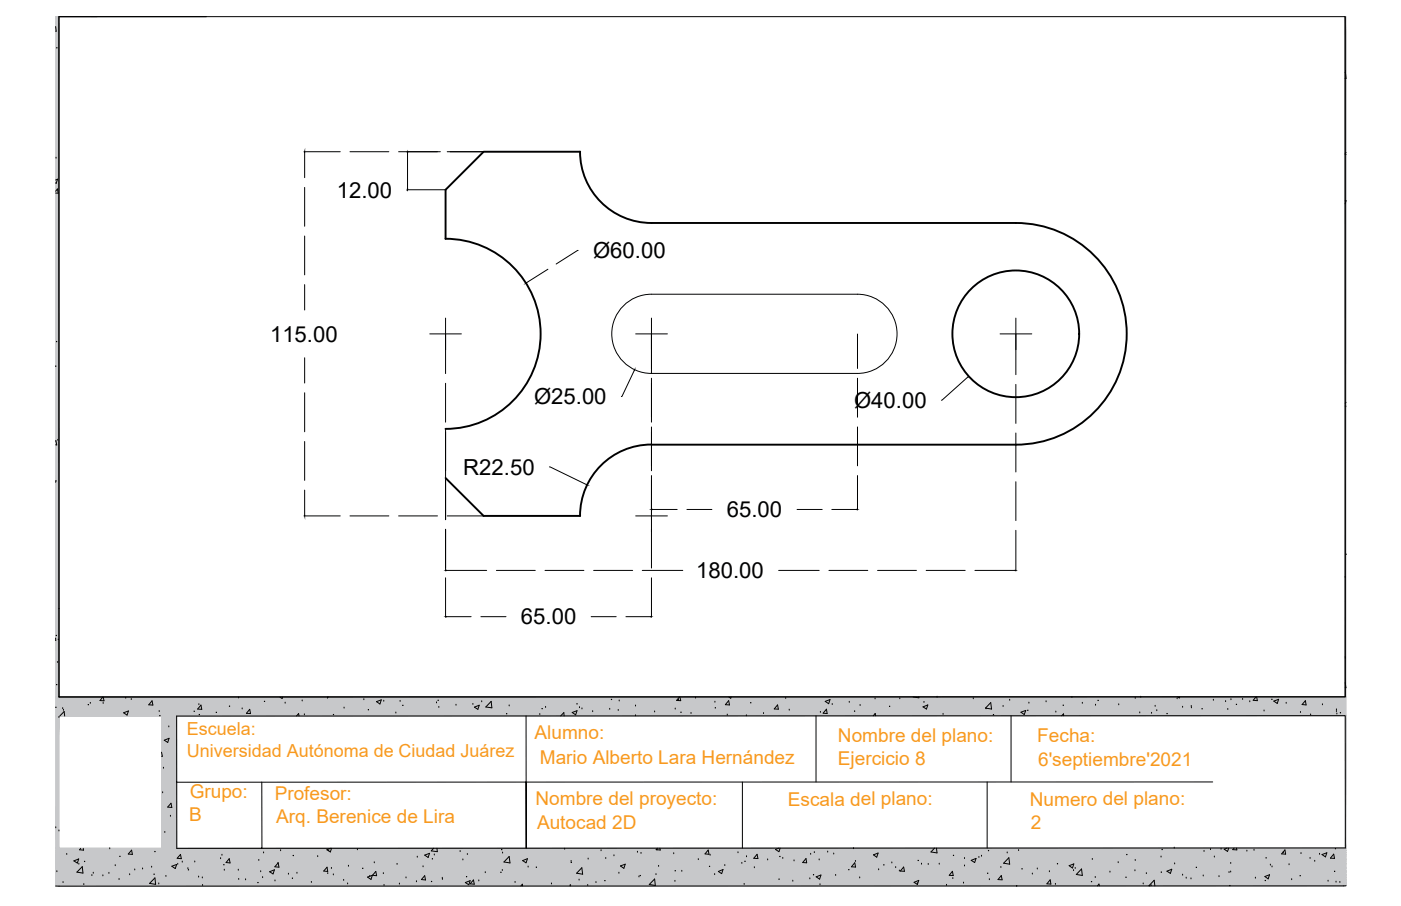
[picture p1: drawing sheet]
<svg xmlns="http://www.w3.org/2000/svg" width="432mm" height="279mm" viewBox="0 0 432 279" stroke-linecap="round" stroke-linejoin="round" font-family="sans-serif">
<!-- layer: Layer1 -->
<g fill="none" stroke="#000" stroke-width=".59">
<path d="M178.8 46.8a22 22 0 0 0 22 22h112.3a34.2 34.2 0 0 1 34.2 34.1 34.2 34.2 0 0 1-34.2 34.2h-112.3M178.8 46.8h-29.7l-11.8 11.7v15.1a29.3 29.3 0 0 1 29.3 29.3 29.3 29.3 0 0 1-29.3 29.4M200.8 137.1a22 22 0 0 0-22 22M137.3 147.4l11.8 11.7h29.7"/>
<circle cx="313.1" cy="102.9" r="19.5"/>
</g>
<!-- layer: 0 -->
<g fill="none" stroke="#000" stroke-width=".31">
<path d="M17.1 8.2l.2 1.4h-.2M63.6 5.1h-45.4v209.9l396.4-.1v-209.8M414.6 22.3l.3 1.8M414.6 24.2h.3M414.7 22h.1M17.1 59l.6-.7 .2 1.3-.8-.1M17.1 55.5l.6-.2-.4 1.2-.2-.1M17.3 48.8h.1M414.6 47.6h.3M414.9 47l-.3 .3M414.9 61.8l-.3 .1M414.9 61.9l-.3 1"/>
<path d="M17.1 136l.4 1.2h-.4M17.8 135.8h.1M137.3 132.3v15.1M414.6 125.2l.3 .1M414.9 124.1l-.3 .3M17.1 148.3v.4M17.1 196.8l.1 .7M17.1 197.5h.1M18.2 187.7h.1M19.6 219h.1M31.7 215l-.9 1 1.2 .1-.2-1.1M31.8 216.9h.1"/>
<path d="M38.1 219.8l1.5-.5-.4 1.2zM46.9 216.1l.2 1.3h-1.3zM49.1 219.4h.1M61.3 217.3h.1M61.9 217.4l.3 1.4-1.3-.1zM73.5 215.2h.1M74.6 218.6h.1M77 218.8l.2 1.3-1.3-.1zM86.3 215l.7 .4 .1-.4M87.9 216.8h.1M93.1 216.2h.1M100.9 215.3h.1"/>
<path d="M101.1 215.1h.1M106 218.4h.1M112.1 215.8h.1M116 216.4l1.5-.6-.4 1.3zM118.3 216.3h.1M122 219.9h.1M123.3 216.3h.1M134.5 216.8h.1M135.3 218.2h.1M140.5 217.5h.1M145.8 217.2h.1M146.2 218.1l1.5-.6-.4 1.3z"/>
<path d="M148.5 216.4h.1M151.4 216.3l.2 2-1.9-.3zM156.9 217.7h.1M168.1 218.2h.1M176.4 219.7l1.4-.5-.4 1.2zM178.6 218.2h.1M179.4 218.6h.1M182.7 219.5h.1M187.9 218.8h.1M190.5 219.1h.1M190.8 216.2h.1M195.9 217.7h.1"/>
<path d="M201.8 219.6h.1M208.1 218.7h.1M209.1 216h.1M209.4 214.9l-.9 1.1 1.3 .1-.2-1.2M214.4 215.3h.1M220.3 216.5h.1M224.6 216.1l.2 1.3-1.2-.1zM224.6 214.9l.6 .4 .1-.4M239.6 217.4l.3 1.3-1.3-.1zM243.2 219h.1M252.9 219.7h.1M254.3 216.3l1.5-.6-.4 1.3z"/>
<path d="M254.7 218.7l.2 1.4-1.2-.2zM256.5 217.3h.1M261.7 216.6h.1M265.1 217.6h.1M269.7 215.5h.1M277.3 215.5h.1M283.2 214.9v.3l-1.8-.3M284.5 218l1.5-.6-.5 1.3zM288.8 215h.1M300 215.5h.1M303.9 218.6h.1M305.4 216.7l.2 2-1.9-.3z"/>
<path d="M309.2 217.9h.1M311.2 216h.1M314.7 219.6l1.4-.5-.4 1.3zM317.1 216.8h.1M322.4 216.4h.1M325.4 219.6h.1M330.4 215.1h.1M333.6 216.9h.1M337.7 217.5h.1M344.8 217.4h.1M349.9 215.4h.1M351.3 219.9h.1"/>
<path d="M351.6 215h.1M354.9 220h.1M356 217.8h.1M356.5 219.2h.1M362.8 215.5h.1M363 214.9l.5 .3 .1-.3M364.5 218.1h.1M367.2 217.9h.1M367.2 218.3h.1M374 216h.1M377.7 216.4h.1M378.4 218.8h.1"/>
<path d="M379.4 215.8h.1M383 215.7h.1M385.2 216.4h.1M387.1 214.9l-.9 1.1 1.3 .1-.2-1.2M389.6 219.3h.1M392.6 216.2l1.5-.5-.4 1.2zM396.4 216.9h.1M400.8 219.7h.1M402.3 216.1l.2 1.3-1.2-.1zM407.6 217.4h.1M411.9 218.9h.1M411.9 219.4h.1"/>
<path d="M414.6 202.5v.4M414.6 210.5l.2 1.6h-.2M18.2 221v.1M18.4 220.8l1.4-1.4 .1 1.4M49.8 232l.2 1.2h-.2M50.4 236.9h.1M50.6 228.3l1.5-.6-.4 1.3zM52 224.2h.1M54.4 220.8l360.2-.1 .1 40.8-360.2 .1zM91.4 220.8l.6-.7 .2 .7M93.8 220.4h.1M162.1 220.8l.1 40.8-.1-20.4h-107.7"/>
<path d="M166.4 220.4h.1M172.8 220.8l1-1 .1 1M195.9 220.7h.1M213 220h.1M224.2 220.5h.1M230 220.7h.1M235.3 220.1h.1M251.5 220.7v20.4M269.2 220.7l.5-.7 .2 .7M290.7 220.3h.1M311.6 220.7v20.4M327.2 220.7l.6-.6v.6"/>
<path d="M403.9 220.5h.1M412 220.2h.1M17.2 255.3h.1M18.2 256.3h.1M50.1 244.5h.1M50.8 256.7h.1M52.5 251.7h.1M52.7 247.7l.3 1.3-1.3-.1zM54.4 241.2h.1M80.7 241.2v20.4M228.8 241.2v20.3M304.2 241.1v20.4"/>
<path d="M373.8 241.1l-211.7 .1M17.5 268.8h.1M19.4 272.2h.1M20.6 263.5h.1M22.8 265.5l1.5-.6-.5 1.3zM24.3 266.5h.1M24.9 261.6l-.4 .5 1.2 .1v-.6M25.4 267.3l.2 2-1.9-.3zM28.3 270h.1M28.7 269.3h.1M31.7 270.1h.1M33.6 269.3h.1"/>
<path d="M33.8 261.8h.1M35.5 267h.1M40 269.8h.1M40.6 262.2l.2 1.3-1.3-.1zM41.5 268.3h.1M43.9 268h.1M46.7 267.4h.1M47.8 270.7l.2 2-1.9-.3zM48.9 272.6h.1M51.1 270.3h.1M53 267.1l1.4-.5-.4 1.3zM54.8 266.5h.1"/>
<path d="M55.6 263.5l.3 1.3-1.3-.1zM56.2 265.9h.1M57.9 267.9h.1M60 265.8h.1M61.2 270.5h.1M62.4 270.7h.1M62.4 273.1h.1M68 264.8h.1M68.4 263.8h.1M69.1 268.4h.1M70.7 264.8l.2 1.3-1.2-.1zM73.4 268.4h.1"/>
<path d="M73.6 271.2h.1M75.7 271.3h.1M80.3 268.8h.1M80.6 261.7h.1M80.9 270.7h.1M81.2 263h.1M83.1 268.8l1.5-.6-.4 1.3zM84.8 271.7h.1M85.7 266.3h.1M85.7 266.1l.3 1.3-1.3-.1zM86.5 262.4h.1M88.9 269.6h.1"/>
<path d="M91.5 269.3h.1M96 272.1h.1M97.9 264.2h.1M100.8 267.4l.2 1.3-1.2-.1zM101.9 261.6l-1.1 .5 1 .6 .4-1.1M102.2 267.8h.1M102.7 269.8h.1M105.9 271.5h.1M107.1 272.6h.1M107.4 267.1h.1M110.2 262.1h.1M113.3 270.5l1.5-.6-.5 1.3z"/>
<path d="M114 270.3h.1M115.4 266.1h.1M115.8 268.7l.3 1.4-1.3-.2zM118.2 269.4h.1M118.4 273.1h.1M123.1 272.6h.1M125.1 270.7h.1M128.4 271.9h.1M128.6 264.3h.1M130.4 267.3h.1M130.9 270.1l.2 1.3-1.2-.2zM130.9 263.7l1.5-.5-.4 1.2z"/>
<path d="M133.6 261.6l-.7 .8 1.9 .3-.1-1.1M133.9 263.7h.1M136.3 270.9h.1M136.4 271.2h.1M141.8 262.6h.1M142.7 265.2h.1M143.4 272.2l1.5-.6-.4 1.3zM145.9 271.4l.3 1.3-1.3-.1zM147.6 271.7h.1M149.6 269.1h.1M154.8 268.4h.1M154.9 263.1h.1"/>
<path d="M156.9 264.1l.3 2-1.9-.3zM158.8 272.1h.1M160.5 273.2l.5-.5 .1 .5M161.1 265.4l1.5-.6-.5 1.3zM162.8 267.4h.1M170 272.6h.1M174 261.9h.1M175.7 273.2h.1M176 265.7h.1M178.5 271.4h.1M179.3 267.6l.3 2-1.9-.3zM181.1 273.1h.1"/>
<path d="M181.3 264.9h.1M183.7 272.2h.1M185.3 262.4h.1M189.2 263.9h.1M190.8 269.3h.1M191.2 267.1l1.5-.6-.4 1.3zM196.5 262.8h.1M196.9 270.4h.1M201.8 271.1l.2 2-1.9-.3zM202.2 269.7h.1M202.5 262.1h.1M202.6 261.6l-.4 .4 1.3 .1-.1-.5"/>
<path d="M203 267.2h.1M207.6 263.3h.1M208 271.8h.1M210.1 268.7h.1M215.2 265.1h.1M218.3 262.1l.2 1.4-1.2-.2zM218.9 263.8h.1M220.3 269.7h.1M221.4 268.7l1.4-.5-.4 1.2zM223.4 266.9h.1M227.5 263h.1M228.6 266.2h.1"/>
<path d="M230.1 264.2h.1M232.5 267.6h.1M233.3 263.5l.3 1.3-1.3-.1zM236.6 265.2h.1M240.1 261.5l-1.1 .5 1.1 .7 .4-1.2M241.3 264.7h.1M244.3 271.8h.1M244.7 265.5h.1M248.4 264.8l.2 1.3-1.2-.1zM249.6 271h.1M249.9 263.5h.1M251.5 270.4l1.5-.6-.4 1.3z"/>
<path d="M252.5 265.2h.1M252.7 272.9h.1M255.1 262.8h.1M257 263.4h.1M257.6 270h.1M263.1 261.7h.1M263.4 266.1l.3 1.3-1.3-.1zM263.7 265.7h.1M265 270.7h.1M269.2 263.6l1.4-.5-.4 1.2zM270.8 268.2h.1M274.9 266.1h.1"/>
<path d="M276.1 267.6h.1M277.2 268.6h.1M278.5 267.4l.3 1.3-1.3-.1zM281.7 272.1l1.5-.6-.5 1.3zM284 266.5h.1M286.1 266.6h.1M288 261.5l-1.1 1.2 1.9 .3-.2-1.5M289.5 266.5h.1M291.7 273h.1M293.5 268.7l.3 1.3-1.2-.1zM297 272.3h.1M297.3 267.1h.1"/>
<path d="M297.3 264.8h.1M299.3 265.3l1.5-.6-.4 1.3zM301.7 264.4h.1M302.5 264h.1M304.9 271.3h.1M308.5 267.5h.1M308.6 270l.3 1.3-1.3-.1zM310.4 263h.1M310.9 264.5l.3 2-1.9-.3zM313.9 262.3h.1M318.2 269.6h.1M319.7 268h.1"/>
<path d="M323.4 268.8h.1M323.7 271.3l.2 1.3h-1.2zM325.3 272.7h.1M329.5 267l1.5-.6-.5 1.3zM330.9 268.5h.1M331.4 267.8h.1M333.3 268l.3 2-1.9-.3zM337.6 270.6h.1M338.2 273.2l.5-.6 .1 .6M342.1 269h.1M344.6 266h.1M349.8 268.5h.1"/>
<path d="M349.9 265.4h.1M352.3 272.6h.1M353.3 269.4h.1M354.5 273.2l-.4-.1 1.6-1.6 .2 1.7M354.8 273.1h.1M357.8 264.3h.1M359.7 268.7l1.4-.6-.4 1.2zM361.9 261.5h.1M362 266.4h.1M364.5 269.9h.1M365.6 270.8h.1M367.1 271h.1"/>
<path d="M370.8 270.1h.1M371.1 262.6h.1M373.1 262h.1M374.3 264.3h.1M375.7 270.4h.1M376.3 261.9h.1M378.2 261.5l-.9 .4 1 .7 .4-1.1M378.8 269.1h.1M379.3 268.9h.1M380.4 261.5l-.5 .5 1.3 .1-.1-.6M384.3 262.5h.1M386.5 262.2h.1"/>
<path d="M386.9 270.8h.1M389.8 270.3l1.5-.5-.4 1.2zM391.5 266.8h.1M392 267.3h.1M395.5 263h.1M396 262.1l.2 1.3-1.2-.1zM397.3 266.7h.1M398.1 271.3h.1M403.8 264.7h.1M405.2 265.6h.1M406.7 263.5h.1M407.5 263.5l1.4-.5-.4 1.3z"/>
<path d="M409.3 271.8h.1M411.1 263.4l.2 1.3-1.3-.1zM411.8 272h.1M413 272.1h.1M414.9 273.1l-397.8 .1"/>
</g>
<!-- layer: Layer2 -->
<path d="M192.1 94.3a12.2 12.2 0 0 1 8.7-3.6h63.5a12.2 12.2 0 0 1 12.2 12.2 12.2 12.2 0 0 1-12.2 12.3h-63.5a12.2 12.2 0 0 1-11.3-7.6 12.2 12.2 0 0 1 2.6-13.3z" fill="none" stroke="#000" stroke-width=".31"/>
<!-- layer: Layer3 -->
<g fill="none" stroke="#000" stroke-width=".31">
<path d="M18.2 5.1h396.4v209.8h-396.4zM93.7 46.8h11.2M93.9 47v7.8M93.9 57.8v12M107.9 46.8h11.9M122.9 46.8h12.8M125.4 58.5h11.9M125.6 58.5l-.2 .2M125.6 47v11.3M137.8 46.8h11.2M93.9 72.8v12M178.2 77.2l-6.8 4.2"/>
<path d="M93.9 87.8v7.8M137.3 98.1v17.1M168.9 83l-6.7 4.2M200.8 98.1v17.1M313.1 98.1v17.4M93.9 110.3v7.8M132.5 103h9.7M137.3 118.2v12M195.5 114.1l-4 8.2M195.9 103h9.8M200.8 116.6v13.6M264.3 103v10.6"/>
<path d="M264.3 116.6v12.1M298.5 116.1l-8.3 7.3M308.2 103h9.8M313.1 118.5v12.1M93.9 121.1v12.1M93.9 136.2v11.9M137.3 133.2v12M200.8 131.7v13.5M264.3 131.7v12M313.1 133.5v12.1M93.7 159.1h11.2M93.9 151.1v7.8"/>
<path d="M107.9 159.1h11.9M122.9 159.1h11.9M137.3 147.5v12.8M137.8 159.1h11.2M169.3 144l11.5 5.5M195.9 159.1h9.8M200.8 146.7v28.5M201 157.1h7.7M211.7 157.1h7.7M245.7 157.1h7.7M256.4 157.1h7.7M264.3 146.7v10.6"/>
<path d="M313.1 148.6v11.9M137.3 163.2v12.9M137.3 178.2v12.1M137.5 175.9h12.5M153 175.9h12M168 175.9h12M183 175.9h12M198 175.9h12.4M200.8 178.2v12.1M240 175.9h12.5M255.5 175.9h12M270.5 175.9h11.9"/>
<path d="M285.5 175.9h12M300.5 175.9h12.4M313.1 163.5v12.6M137.5 190.2h7.7M148.2 190.2h7.8M182.2 190.2h7.7M192.9 190.2h7.7"/>
</g>
<g fill="#000" stroke="#000" stroke-width=".31">
<path d="M93.9 46.8v.2zM125.6 46.8v.2zM125.6 58.3v.2zM162.1 87.3l.2-.1zM195.6 114l-.1 .2zM298.6 116l-.1 .2zM93.9 158.9v.2zM180.8 149.5h.2zM200.8 157.1h.2zM264.1 157.1h.2zM137.3 175.9h.2zM312.9 175.9h.2z"/>
<path d="M137.3 190.2h.2zM200.6 190.1l.2 .1z"/>
</g>
<!-- layer: 0 -->
<g fill="#c7c8ca" stroke="#c7c8ca" stroke-width=".31">
<path d="M414.6 5.1h.3z"/>
<path d="M17.1 5.7l1.1 .1z"/>
<path d="M17.1 7.1l1.1 .1z"/>
<path d="M414.6 5.1h.3v5.8z"/>
<path d="M414.6 214.9h.3z"/>
<path d="M17.1 195.8l1.1 19.2h-1.1z"/>
<path d="M414.6 220.7h.3z"/>
<path d="M17.1 220.7l37.3 .1z"/>
<path d="M414.6 220.8h.3v.9z"/>
<path d="M414.7 260.9h.2z"/>
<path d="M414.7 261.5h.2z"/>
<path d="M17.1 257.8l1.1 3.8h-1.1z"/>
<path d="M17.1 263.7l397.8 .5h-397.8z"/>
<path d="M17.1 265l397.8 .5h-397.8z"/>
<path d="M17.1 266.2l397.8 .5h-397.8z"/>
<path d="M17.1 266.7l397.8 .7h-397.8z"/>
<path d="M17.1 267.4l397.8 .4h-397.8z"/>
<path d="M17.1 268.9l397.8 .7h-397.8z"/>
<path d="M17.1 270.5l397.8 .2h-397.8z"/>
<path d="M17.1 270.7l397.8 .6h-397.8z"/>
<path d="M17.1 271.3l397.8 .2h-397.8z"/>
<path d="M17.1 271.5l397.8 .5h-397.8z"/>
<path d="M17.1 272l397.8 .1h-397.8z"/>
<path d="M17.1 272.1l397.8 .4h-397.8z"/>
<path d="M17.1 272.5l397.8 .1h-397.8z"/>
<path d="M17.1 272.6l397.8 .3h-397.8z"/>
<path d="M17.1 272.9l397.8 .1z"/>
<path d="M17.1 273l397.8 .1z"/>
<path d="M17.1 5.1h12.8zM27.9 5.1h35.7z"/>
<path d="M17.1 5.1h12.8zM17.1 5.1h12.8z"/>
<path d="M17.1 5.7l1.1 .1v-.7zM17.1 5.1h1.1l-1.1 .6z"/>
<path d="M18.2 5.8l-1.1 1.3 1.1 .1zM17.1 5.8h1.1l-1.1 1.3z"/>
<path d="M414.9 10.9l-.3 204h.3zM414.6 5.1l.3 5.8-.3 204z"/>
<path d="M18.2 215l396.7-.1zM18.2 215l396.7-.1z"/>
<path d="M18.2 7.2l-1.1 188.6 1.1 19.2zM17.1 7.2h1.1l-1.1 188.6z"/>
<path d="M17.1 220.7l397.8-.1zM17.1 215.2l397.8 5.4-397.8 .1z"/>
<path d="M17.1 215.2l397.8 5.4v-5.6zM17.1 215h397.8l-397.8 .2z"/>
<path d="M414.6 220.8l.3-.1zM414.6 220.7h.3z"/>
<path d="M17.1 220.7h397.5zM17.1 220.7h397.5z"/>
<path d="M17.1 220.8h37.3zM17.1 220.8h37.3z"/>
<path d="M414.9 221.7l-.2 39.2h.2zM414.6 220.8l.3 .9-.2 39.2z"/>
<path d="M414.9 260.9l-.2 .6h.2zM414.7 260.9h.2l-.2 .6z"/>
<path d="M54.5 261.6l360.4-.1zM54.5 261.6l360.4-.1z"/>
<path d="M49.8 220.8l4.7 40.8-.1-40.8zM49.8 220.8l4.7 40.8h-4.7z"/>
<path d="M49.8 261.6h365.1zM49.8 261.6h365.1z"/>
<path d="M18.2 220.8l-1.1 37 1.1 3.8zM17.1 220.8h1.1l-1.1 37z"/>
<path d="M17.1 261.6h397.8zM17.1 261.6h397.8z"/>
<path d="M17.1 262.3h397.8zM17.1 261.6l397.8 .7h-397.8z"/>
<path d="M17.1 261.6l397.8 .7v-.7zM17.1 261.6h397.8z"/>
<path d="M17.1 262.9h397.8zM17.1 262.3l397.8 .6h-397.8z"/>
<path d="M17.1 262.3l397.8 .6v-.6zM17.1 262.3h397.8z"/>
<path d="M17.1 263.7l397.8-.1zM17.1 262.9l397.8 .7-397.8 .1z"/>
<path d="M17.1 262.9l397.8 .7v-.7zM17.1 262.9h397.8z"/>
<path d="M17.1 263.7l397.8 .5v-.5zM17.1 263.7h397.8z"/>
<path d="M17.1 265l397.8-.1zM17.1 264.3l397.8 .6-397.8 .1z"/>
<path d="M17.1 264.3l397.8 .6v-.7zM17.1 264.2h397.8z"/>
<path d="M17.1 265l397.8 .5v-.5zM17.1 265h397.8z"/>
<path d="M17.1 266.2h397.8zM17.1 265.5l397.8 .7h-397.8z"/>
<path d="M17.1 265.5l397.8 .7v-.7zM17.1 265.5h397.8z"/>
<path d="M17.1 266.2l397.8 .5v-.5zM17.1 266.2h397.8z"/>
<path d="M17.1 266.7l397.8 .7v-.7zM17.1 266.7h397.8z"/>
<path d="M17.1 267.4l397.8 .4v-.4zM17.1 267.4h397.8z"/>
<path d="M17.1 268.6l397.8-.1zM17.1 267.9l397.8 .6-397.8 .1z"/>
<path d="M17.1 267.9l397.8 .6v-.7zM17.1 267.8h397.8z"/>
<path d="M17.1 268.9h397.8zM17.1 268.6l397.8 .3h-397.8z"/>
<path d="M17.1 268.6l397.8 .3v-.3zM17.1 268.6h397.8z"/>
<path d="M17.1 268.9l397.8 .7v-.7zM17.1 268.9h397.8z"/>
<path d="M17.1 269.9l397.8-.1zM17.1 269.6l397.8 .2-397.8 .1z"/>
<path d="M17.1 269.6l397.8 .2v-.2zM17.1 269.6h397.8z"/>
<path d="M17.1 270.5h397.8zM17.1 269.9l397.8 .6h-397.8z"/>
<path d="M17.1 269.9l397.8 .6v-.6zM17.1 269.9h397.8z"/>
<path d="M17.1 270.5l397.8 .2v-.2zM17.1 270.5h397.8z"/>
<path d="M17.1 270.7l397.8 .6v-.6zM17.1 270.7h397.8z"/>
<path d="M17.1 271.3l397.8 .2v-.2zM17.1 271.3h397.8z"/>
<path d="M17.1 271.5l397.8 .5v-.5zM17.1 271.5h397.8z"/>
<path d="M17.1 272l397.8 .1v-.1zM17.1 272h397.8z"/>
<path d="M17.1 272.1l397.8 .4v-.4zM17.1 272.1h397.8z"/>
<path d="M17.1 272.5l397.8 .1v-.1zM17.1 272.5h397.8z"/>
<path d="M17.1 272.6l397.8 .3v-.3zM17.1 272.6h397.8z"/>
<path d="M17.1 272.9l397.8 .1zM17.1 272.9h397.8z"/>
<path d="M17.1 273l397.8 .1zM17.1 273h397.8z"/>
<path d="M17.1 273.1l397 .1zM17.1 273.1h397.8zM414.1 273.2l.8-.1z"/>
<path d="M17.1 273.2h279.2zM17.1 273.2h279.2z"/>
<path d="M17.1 273.2h279.2zM17.1 273.2h397z"/>
</g>
<path d="M17.1 5.1h1.1" fill="none" stroke="#c7c8ca" stroke-width=".31"/>
<g fill="#000" stroke="#000" stroke-width=".31">
<path d="M414.5 177.9h.2zM18 197.1v.1zM17.2 218v.2zM17.4 211.1h.2zM17.7 204.1h.1zM27.1 217.3h.2zM27.8 216.8h.1zM66.6 219.7h.2zM113.5 218.9h.1zM124.1 217.5h.1zM167 218.5h.2zM177.8 217.1h.1z"/>
<path d="M231.3 216.7h.2zM274.1 217.8h.2zM284.7 216.5h.2zM327.6 217.5h.2zM359.6 220.1h.2zM370.4 218.6h.2zM381 217.2h.2zM413 219.8h.2zM61.3 220.4h.2zM102.7 220.4h.2zM306.1 220.4h.2zM36.6 271.1h.2z"/>
<path d="M58 268.2h.2zM68.9 266.7h.2zM143.7 270.4h.2zM144 263.4h.1zM165.2 267.4h.2zM175.7 272.9h.2zM186.4 271.6h.1zM186.6 264.6h.2zM208 268.5h.2zM218.6 267.2h.2zM229.3 272.6h.1zM240 271.1h.2z"/>
<path d="M250.9 262.8h.2zM261.5 268.2h.2zM293.8 263.8h.2zM304.3 269.3h.2zM313.3 273.2h.1zM347.2 263.5h.2zM368.6 267.5h.2zM389.9 271.5h.2zM390.1 264.6h.2zM411.3 268.7h.1zM411.5 261.7h.2z"/>
<circle cx="17.5" cy="14.7" r=".07"/>
<circle cx="17.4" cy="105.3" r=".07"/>
<circle cx="17.3" cy="196" r=".07"/>
<circle cx="19.3" cy="218.4" r=".07"/>
<circle cx="40.5" cy="215.6" r=".07"/>
<circle cx="59.8" cy="219.3" r=".07"/>
<circle cx="70.7" cy="217.8" r=".07"/>
<circle cx="81.5" cy="216.3" r=".07"/>
<circle cx="135" cy="215.9" r=".07"/>
<circle cx="188.5" cy="215.7" r=".07"/>
<circle cx="209.9" cy="219.6" r=".07"/>
<circle cx="220.5" cy="218.3" r=".07"/>
<circle cx="242.1" cy="215.2" r=".07"/>
<circle cx="263.4" cy="219.3" r=".07"/>
<circle cx="316.8" cy="219" r=".07"/>
<circle cx="338.4" cy="216" r=".07"/>
<circle cx="392" cy="215.6" r=".07"/>
<circle cx="156.2" cy="220.1" r=".07"/>
<circle cx="25.8" cy="272.6" r=".07"/>
<circle cx="26.1" cy="265.6" r=".07"/>
<circle cx="36.9" cy="264.1" r=".07"/>
<circle cx="47.5" cy="269.6" r=".07"/>
<circle cx="47.7" cy="262.6" r=".07"/>
<circle cx="79.5" cy="272.2" r=".07"/>
<circle cx="79.7" cy="265.2" r=".07"/>
<circle cx="101" cy="269.2" r=".07"/>
<circle cx="101.3" cy="262.3" r=".07"/>
<circle cx="111.8" cy="267.8" r=".07"/>
<circle cx="122.4" cy="266.4" r=".07"/>
<circle cx="133" cy="271.8" r=".07"/>
<circle cx="133.3" cy="264.8" r=".07"/>
<circle cx="154.4" cy="269" r=".07"/>
<circle cx="154.6" cy="262" r=".07"/>
<circle cx="176.1" cy="265.9" r=".07"/>
<circle cx="197.3" cy="270" r=".07"/>
<circle cx="197.6" cy="263" r=".07"/>
<circle cx="229.6" cy="265.6" r=".07"/>
<circle cx="240.4" cy="264.1" r=".07"/>
<circle cx="250.7" cy="269.8" r=".07"/>
<circle cx="282.7" cy="272.3" r=".07"/>
<circle cx="283" cy="265.3" r=".07"/>
<circle cx="293.7" cy="270.8" r=".07"/>
<circle cx="304.7" cy="262.3" r=".07"/>
<circle cx="315" cy="267.9" r=".07"/>
<circle cx="336.4" cy="271.9" r=".07"/>
<circle cx="336.7" cy="264.9" r=".07"/>
<circle cx="347" cy="270.5" r=".07"/>
<circle cx="357.9" cy="268.9" r=".07"/>
<circle cx="358.2" cy="262" r=".07"/>
<circle cx="379" cy="273.1" r=".07"/>
<circle cx="379.3" cy="266.1" r=".07"/>
<circle cx="400.7" cy="270" r=".07"/>
<circle cx="401" cy="263.1" r=".07"/>
</g>
<g font-size="6.8">
<text x="103.8" y="61.1">12.00</text>
<text x="182.8" y="79.6">Ø60.00</text>
<text x="83.2" y="105.4">115.00</text>
<text x="164.6" y="124.6">Ø25.00</text>
<text x="263.2" y="125.8">Ø40.00</text>
<text x="142.8" y="146.4">R22.50</text>
<text x="224" y="159.5">65.00</text>
<text x="214.6" y="178.3">180.00</text>
<text x="160.6" y="192.6">65.00</text>
</g>
<g font-size="5.9" fill="#f8991e">
<text x="164.8" y="228">Alumno:</text>
<text x="258.3" y="228.7">Nombre del plano:</text>
<text x="319.7" y="229">Fecha:</text>
<text x="166.4" y="235.6">Mario Alberto Lara Hernández</text>
<text x="258.2" y="235.9">Ejercicio 8</text>
<text x="320" y="236.1">6'septiembre'2021</text>
<text x="58.5" y="246.1">Grupo:</text>
<text x="84.7" y="246.9">Profesor:</text>
<text x="165.1" y="248.4">Nombre del proyecto:</text>
<text x="242.8" y="248.4">Escala del plano:</text>
<text x="317.4" y="248.4">Numero del plano:</text>
<text x="58.3" y="253.1">B</text>
<text x="85.1" y="253.8">Arq. Berenice de Lira</text>
<text x="165.5" y="255.6">Autocad 2D</text>
<text x="317.7" y="255.6">2</text>
</g>
<g font-size="5.5" fill="#f8991e">
<text x="57.6" y="226.8">Escuela:</text>
<text x="57.6" y="233.4">Universidad Autónoma de Ciudad Juárez</text>
</g>
</svg>
